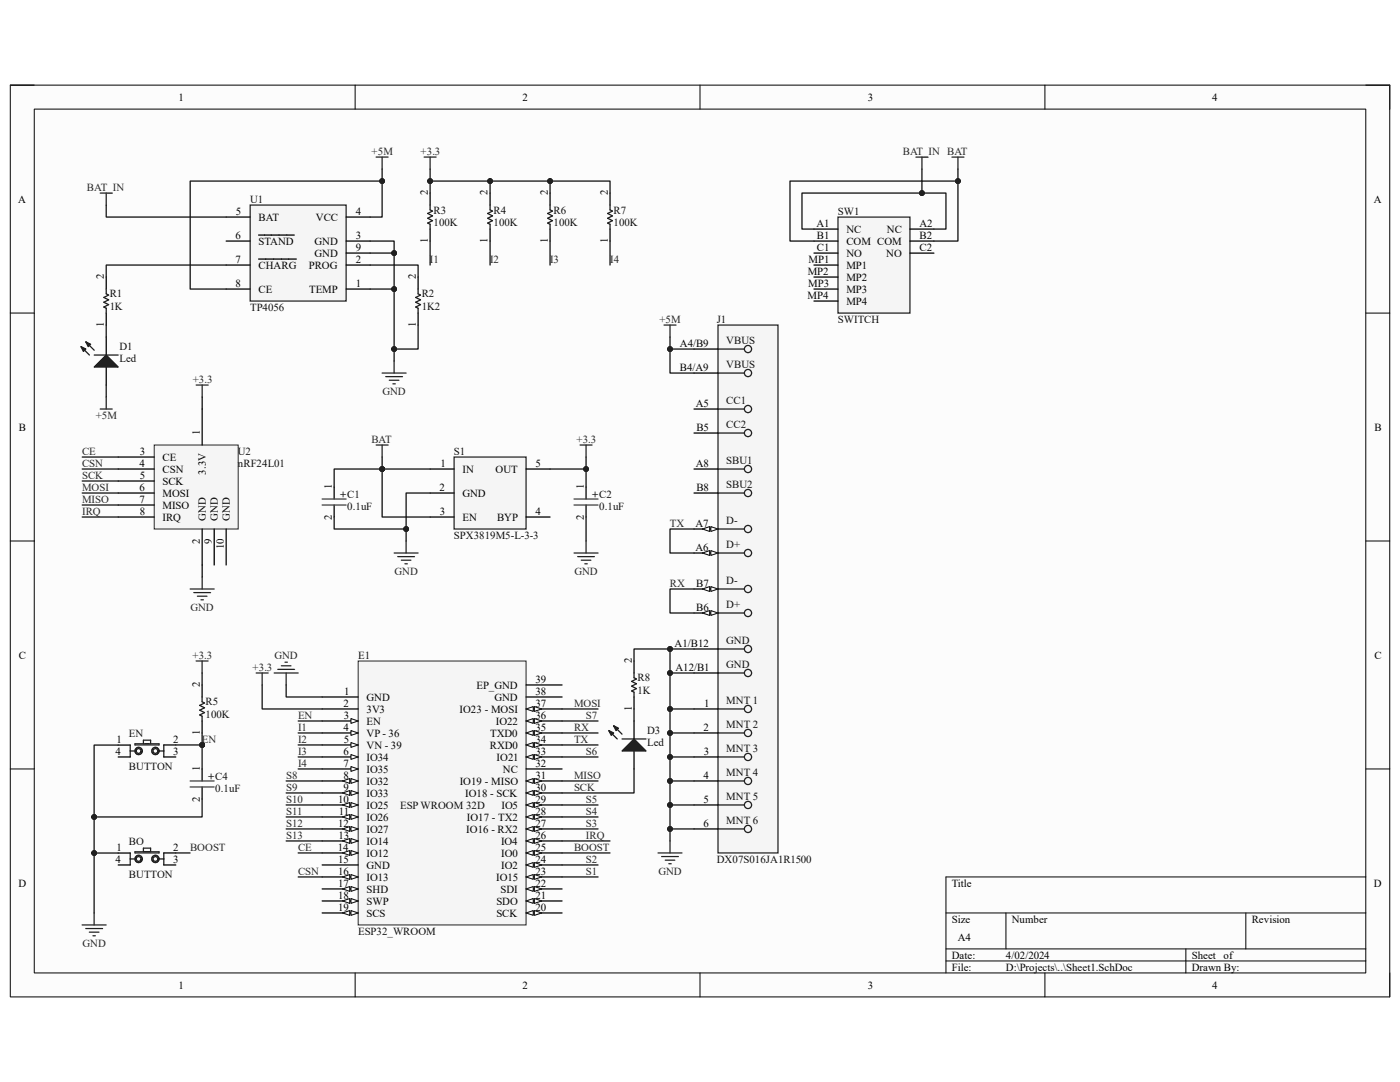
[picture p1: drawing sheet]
<svg xmlns="http://www.w3.org/2000/svg" width="279mm" height="216mm" viewBox="0 0 279 216" stroke-linecap="round" stroke-linejoin="round" font-family="sans-serif">
<path d="M2.1 17h275.3v181.9h-275.3z" fill-rule="evenodd" fill="#fcfcfc"/>
<path d="M2.1 17h275.3v181.9h-275.3z" fill="none" stroke="#000" stroke-width=".2"/>
<path d="M6.8 21.8h265.8v172.3h-265.8z" fill-rule="evenodd" fill="#fcfcfc"/>
<g fill="none" stroke="#000" stroke-width=".2">
<path d="M2 17h4.8M70.9 17v4.8M139.7 17v4.8M208.5 17v4.8M272.6 17h4.8v4.8M6.8 21.8h265.8v172.3h-265.8zM2 62.5h4.8M272.6 62.5h4.8M2 107.9h4.8M272.6 107.9h4.8M2 153.4h4.8M272.6 153.4h4.8"/>
<path d="M272.6 175h-83.8v19.1M70.9 194.1v4.8M139.7 194.1v4.8M188.8 182.2h83.8M188.8 189.3h83.8M188.8 191.7h83.8M200.8 182.2v7.1M208.5 194.1v4.8M236.7 189.3v4.8M248.6 182.2v7.1M277.4 194.1v4.8"/>
</g>
<path d="M71.5 131.9h33.5v52.7h-33.5z" fill-rule="evenodd" fill="#f5f5f5"/>
<path d="M71.5 131.9h33.5v52.7h-33.5z" fill="none" stroke="#262626" stroke-width=".2"/>
<path d="M64.3 139.1h7.2M64.3 141.5h7.2M64.3 143.9h7.2" fill="none" stroke="#000" stroke-width=".25"/>
<path d="M70 143.4l1.5 .5-1.5 .4z" fill="#fbfbfb"/>
<path d="M70 143.4l1.5 .5-1.5 .4z" fill="none" stroke="#000" stroke-width=".2"/>
<path d="M64.3 146.3h7.2" fill="none" stroke="#000" stroke-width=".25"/>
<path d="M70 145.8l1.5 .5-1.5 .4z" fill="#fbfbfb"/>
<path d="M70 145.8l1.5 .5-1.5 .4z" fill="none" stroke="#000" stroke-width=".2"/>
<path d="M64.3 148.6h7.2" fill="none" stroke="#000" stroke-width=".25"/>
<path d="M70 148.2l1.5 .4-1.5 .5z" fill="#fbfbfb"/>
<path d="M70 148.2l1.5 .4-1.5 .5z" fill="none" stroke="#000" stroke-width=".2"/>
<path d="M64.3 151h7.2" fill="none" stroke="#000" stroke-width=".25"/>
<path d="M70 150.6l1.5 .4-1.5 .5z" fill="#fbfbfb"/>
<path d="M70 150.6l1.5 .4-1.5 .5z" fill="none" stroke="#000" stroke-width=".2"/>
<path d="M64.3 153.4h7.2" fill="none" stroke="#000" stroke-width=".25"/>
<path d="M70 153l1.5 .4-1.5 .5z" fill="#fbfbfb"/>
<path d="M70 153l1.5 .4-1.5 .5z" fill="none" stroke="#000" stroke-width=".2"/>
<path d="M64.3 155.8h7.2" fill="none" stroke="#000" stroke-width=".25"/>
<path d="M70 155.4l1.5 .4-1.5 .5z" fill="#fbfbfb"/>
<path d="M70 155.4l1.5 .4-1.5 .5z" fill="none" stroke="#000" stroke-width=".2"/>
<path d="M68.4 155.8l1.4-.4v.9z" fill="#fbfbfb"/>
<path d="M68.4 155.8l1.4-.4v.9z" fill="none" stroke="#000" stroke-width=".2"/>
<path d="M64.3 158.2h7.2" fill="none" stroke="#000" stroke-width=".25"/>
<path d="M70 157.7l1.5 .5-1.5 .5z" fill="#fbfbfb"/>
<path d="M70 157.7l1.5 .5-1.5 .5z" fill="none" stroke="#000" stroke-width=".2"/>
<path d="M68.4 158.2l1.4-.5v1z" fill="#fbfbfb"/>
<path d="M68.4 158.2l1.4-.5v1z" fill="none" stroke="#000" stroke-width=".2"/>
<path d="M64.3 160.6h7.2" fill="none" stroke="#000" stroke-width=".25"/>
<path d="M70 160.1l1.5 .5-1.5 .5z" fill="#fbfbfb"/>
<path d="M70 160.1l1.5 .5-1.5 .5z" fill="none" stroke="#000" stroke-width=".2"/>
<path d="M68.4 160.6l1.4-.5v1z" fill="#fbfbfb"/>
<path d="M68.4 160.6l1.4-.5v1z" fill="none" stroke="#000" stroke-width=".2"/>
<path d="M64.3 163h7.2" fill="none" stroke="#000" stroke-width=".25"/>
<path d="M70 162.5l1.5 .5-1.5 .5z" fill="#fbfbfb"/>
<path d="M70 162.5l1.5 .5-1.5 .5z" fill="none" stroke="#000" stroke-width=".2"/>
<path d="M68.4 163l1.4-.5v1z" fill="#fbfbfb"/>
<path d="M68.4 163l1.4-.5v1z" fill="none" stroke="#000" stroke-width=".2"/>
<path d="M64.3 165.4h7.2" fill="none" stroke="#000" stroke-width=".25"/>
<path d="M70 164.9l1.5 .5-1.5 .5z" fill="#fbfbfb"/>
<path d="M70 164.9l1.5 .5-1.5 .5z" fill="none" stroke="#000" stroke-width=".2"/>
<path d="M68.4 165.4l1.4-.5v1z" fill="#fbfbfb"/>
<path d="M68.4 165.4l1.4-.5v1z" fill="none" stroke="#000" stroke-width=".2"/>
<path d="M64.3 167.8h7.2" fill="none" stroke="#000" stroke-width=".25"/>
<path d="M70 167.3l1.5 .5-1.5 .5z" fill="#fbfbfb"/>
<path d="M70 167.3l1.5 .5-1.5 .5z" fill="none" stroke="#000" stroke-width=".2"/>
<path d="M68.4 167.8l1.4-.5v1z" fill="#fbfbfb"/>
<path d="M68.4 167.8l1.4-.5v1z" fill="none" stroke="#000" stroke-width=".2"/>
<path d="M64.3 170.2h7.2" fill="none" stroke="#000" stroke-width=".25"/>
<path d="M70 169.7l1.5 .5-1.5 .5z" fill="#fbfbfb"/>
<path d="M70 169.7l1.5 .5-1.5 .5z" fill="none" stroke="#000" stroke-width=".2"/>
<path d="M68.4 170.2l1.4-.5v1z" fill="#fbfbfb"/>
<path d="M68.4 170.2l1.4-.5v1z" fill="none" stroke="#000" stroke-width=".2"/>
<path d="M64.3 172.6h7.2M64.3 175h7.2" fill="none" stroke="#000" stroke-width=".25"/>
<path d="M70 174.5l1.5 .5-1.5 .5z" fill="#fbfbfb"/>
<path d="M70 174.5l1.5 .5-1.5 .5z" fill="none" stroke="#000" stroke-width=".2"/>
<path d="M68.4 175l1.4-.5v1z" fill="#fbfbfb"/>
<path d="M68.4 175l1.4-.5v1z" fill="none" stroke="#000" stroke-width=".2"/>
<path d="M64.3 177.4h7.2" fill="none" stroke="#000" stroke-width=".25"/>
<path d="M70 176.9l1.5 .5-1.5 .5z" fill="#fbfbfb"/>
<path d="M70 176.9l1.5 .5-1.5 .5z" fill="none" stroke="#000" stroke-width=".2"/>
<path d="M68.4 177.4l1.4-.5v1z" fill="#fbfbfb"/>
<path d="M68.4 177.4l1.4-.5v1z" fill="none" stroke="#000" stroke-width=".2"/>
<path d="M64.3 179.8h7.2" fill="none" stroke="#000" stroke-width=".25"/>
<path d="M70 179.3l1.5 .5-1.5 .5z" fill="#fbfbfb"/>
<path d="M70 179.3l1.5 .5-1.5 .5z" fill="none" stroke="#000" stroke-width=".2"/>
<path d="M68.4 179.8l1.4-.5v1z" fill="#fbfbfb"/>
<path d="M68.4 179.8l1.4-.5v1z" fill="none" stroke="#000" stroke-width=".2"/>
<path d="M64.3 182.2h7.2" fill="none" stroke="#000" stroke-width=".25"/>
<path d="M70 181.7l1.5 .5-1.5 .4z" fill="#fbfbfb"/>
<path d="M70 181.7l1.5 .5-1.5 .4z" fill="none" stroke="#000" stroke-width=".2"/>
<path d="M68.4 182.2l1.4-.5v.9z" fill="#fbfbfb"/>
<path d="M68.4 182.2l1.4-.5v.9z" fill="none" stroke="#000" stroke-width=".2"/>
<path d="M105 182.2h7.2" fill="none" stroke="#000" stroke-width=".25"/>
<path d="M105 182.2l1.4-.5v.9z" fill="#fbfbfb"/>
<path d="M105 182.2l1.4-.5v.9z" fill="none" stroke="#000" stroke-width=".2"/>
<path d="M106.7 181.7l1.4 .5-1.4 .4z" fill="#fbfbfb"/>
<path d="M106.7 181.7l1.4 .5-1.4 .4z" fill="none" stroke="#000" stroke-width=".2"/>
<path d="M105 179.8h7.2" fill="none" stroke="#000" stroke-width=".25"/>
<path d="M105 179.8l1.4-.5v1z" fill="#fbfbfb"/>
<path d="M105 179.8l1.4-.5v1z" fill="none" stroke="#000" stroke-width=".2"/>
<path d="M106.7 179.3l1.4 .5-1.4 .5z" fill="#fbfbfb"/>
<path d="M106.7 179.3l1.4 .5-1.4 .5z" fill="none" stroke="#000" stroke-width=".2"/>
<path d="M105 177.4h7.2" fill="none" stroke="#000" stroke-width=".25"/>
<path d="M105 177.4l1.4-.5v1z" fill="#fbfbfb"/>
<path d="M105 177.4l1.4-.5v1z" fill="none" stroke="#000" stroke-width=".2"/>
<path d="M106.7 176.9l1.4 .5-1.4 .5z" fill="#fbfbfb"/>
<path d="M106.7 176.9l1.4 .5-1.4 .5z" fill="none" stroke="#000" stroke-width=".2"/>
<path d="M105 175h7.2" fill="none" stroke="#000" stroke-width=".25"/>
<path d="M105 175l1.4-.5v1z" fill="#fbfbfb"/>
<path d="M105 175l1.4-.5v1z" fill="none" stroke="#000" stroke-width=".2"/>
<path d="M106.7 174.5l1.4 .5-1.4 .5z" fill="#fbfbfb"/>
<path d="M106.7 174.5l1.4 .5-1.4 .5z" fill="none" stroke="#000" stroke-width=".2"/>
<path d="M105 172.6h7.2" fill="none" stroke="#000" stroke-width=".25"/>
<path d="M105 172.6l1.4-.5v1z" fill="#fbfbfb"/>
<path d="M105 172.6l1.4-.5v1z" fill="none" stroke="#000" stroke-width=".2"/>
<path d="M106.7 172.1l1.4 .5-1.4 .5z" fill="#fbfbfb"/>
<path d="M106.7 172.1l1.4 .5-1.4 .5z" fill="none" stroke="#000" stroke-width=".2"/>
<path d="M105 170.2h7.2" fill="none" stroke="#000" stroke-width=".25"/>
<path d="M105 170.2l1.4-.5v1z" fill="#fbfbfb"/>
<path d="M105 170.2l1.4-.5v1z" fill="none" stroke="#000" stroke-width=".2"/>
<path d="M106.7 169.7l1.4 .5-1.4 .5z" fill="#fbfbfb"/>
<path d="M106.7 169.7l1.4 .5-1.4 .5z" fill="none" stroke="#000" stroke-width=".2"/>
<path d="M105 167.8h7.2" fill="none" stroke="#000" stroke-width=".25"/>
<path d="M105 167.8l1.4-.5v1z" fill="#fbfbfb"/>
<path d="M105 167.8l1.4-.5v1z" fill="none" stroke="#000" stroke-width=".2"/>
<path d="M106.7 167.3l1.4 .5-1.4 .5z" fill="#fbfbfb"/>
<path d="M106.7 167.3l1.4 .5-1.4 .5z" fill="none" stroke="#000" stroke-width=".2"/>
<path d="M105 165.4h7.2" fill="none" stroke="#000" stroke-width=".25"/>
<path d="M105 165.4l1.4-.5v1z" fill="#fbfbfb"/>
<path d="M105 165.4l1.4-.5v1z" fill="none" stroke="#000" stroke-width=".2"/>
<path d="M106.7 164.9l1.4 .5-1.4 .5z" fill="#fbfbfb"/>
<path d="M106.7 164.9l1.4 .5-1.4 .5z" fill="none" stroke="#000" stroke-width=".2"/>
<path d="M105 163h7.2" fill="none" stroke="#000" stroke-width=".25"/>
<path d="M105 163l1.4-.5v1z" fill="#fbfbfb"/>
<path d="M105 163l1.4-.5v1z" fill="none" stroke="#000" stroke-width=".2"/>
<path d="M106.7 162.5l1.4 .5-1.4 .5z" fill="#fbfbfb"/>
<path d="M106.7 162.5l1.4 .5-1.4 .5z" fill="none" stroke="#000" stroke-width=".2"/>
<path d="M105 160.6h7.2" fill="none" stroke="#000" stroke-width=".25"/>
<path d="M105 160.6l1.4-.5v1z" fill="#fbfbfb"/>
<path d="M105 160.6l1.4-.5v1z" fill="none" stroke="#000" stroke-width=".2"/>
<path d="M106.7 160.1l1.4 .5-1.4 .5z" fill="#fbfbfb"/>
<path d="M106.7 160.1l1.4 .5-1.4 .5z" fill="none" stroke="#000" stroke-width=".2"/>
<path d="M105 158.2h7.2" fill="none" stroke="#000" stroke-width=".25"/>
<path d="M105 158.2l1.4-.5v1z" fill="#fbfbfb"/>
<path d="M105 158.2l1.4-.5v1z" fill="none" stroke="#000" stroke-width=".2"/>
<path d="M106.7 157.7l1.4 .5-1.4 .5z" fill="#fbfbfb"/>
<path d="M106.7 157.7l1.4 .5-1.4 .5z" fill="none" stroke="#000" stroke-width=".2"/>
<path d="M105 155.8h7.2" fill="none" stroke="#000" stroke-width=".25"/>
<path d="M105 155.8l1.4-.4v.9z" fill="#fbfbfb"/>
<path d="M105 155.8l1.4-.4v.9z" fill="none" stroke="#000" stroke-width=".2"/>
<path d="M106.7 155.4l1.4 .4-1.4 .5z" fill="#fbfbfb"/>
<path d="M106.7 155.4l1.4 .4-1.4 .5z" fill="none" stroke="#000" stroke-width=".2"/>
<path d="M105 153.4h7.2M105 151h7.2" fill="none" stroke="#000" stroke-width=".25"/>
<path d="M105 151l1.4-.4v.9z" fill="#fbfbfb"/>
<path d="M105 151l1.4-.4v.9z" fill="none" stroke="#000" stroke-width=".2"/>
<path d="M106.7 150.6l1.4 .4-1.4 .5z" fill="#fbfbfb"/>
<path d="M106.7 150.6l1.4 .4-1.4 .5z" fill="none" stroke="#000" stroke-width=".2"/>
<path d="M105 148.6h7.2" fill="none" stroke="#000" stroke-width=".25"/>
<path d="M105 148.6l1.4-.4v.9z" fill="#fbfbfb"/>
<path d="M105 148.6l1.4-.4v.9z" fill="none" stroke="#000" stroke-width=".2"/>
<path d="M106.7 148.2l1.4 .4-1.4 .5z" fill="#fbfbfb"/>
<path d="M106.7 148.2l1.4 .4-1.4 .5z" fill="none" stroke="#000" stroke-width=".2"/>
<path d="M105 146.3h7.2" fill="none" stroke="#000" stroke-width=".25"/>
<path d="M105 146.3l1.4-.5v.9z" fill="#fbfbfb"/>
<path d="M105 146.3l1.4-.5v.9z" fill="none" stroke="#000" stroke-width=".2"/>
<path d="M106.7 145.8l1.4 .5-1.4 .4z" fill="#fbfbfb"/>
<path d="M106.7 145.8l1.4 .5-1.4 .4z" fill="none" stroke="#000" stroke-width=".2"/>
<path d="M105 143.9h7.2" fill="none" stroke="#000" stroke-width=".25"/>
<path d="M105 143.9l1.4-.5v.9z" fill="#fbfbfb"/>
<path d="M105 143.9l1.4-.5v.9z" fill="none" stroke="#000" stroke-width=".2"/>
<path d="M106.7 143.4l1.4 .5-1.4 .4z" fill="#fbfbfb"/>
<path d="M106.7 143.4l1.4 .5-1.4 .4z" fill="none" stroke="#000" stroke-width=".2"/>
<path d="M105 141.5h7.2" fill="none" stroke="#000" stroke-width=".25"/>
<path d="M105 141.5l1.4-.5v.9z" fill="#fbfbfb"/>
<path d="M105 141.5l1.4-.5v.9z" fill="none" stroke="#000" stroke-width=".2"/>
<path d="M106.7 141l1.4 .5-1.4 .4z" fill="#fbfbfb"/>
<path d="M106.7 141l1.4 .5-1.4 .4z" fill="none" stroke="#000" stroke-width=".2"/>
<path d="M105 139.1h7.2M105 136.7h7.2" fill="none" stroke="#000" stroke-width=".25"/>
<path d="M51.1 134.3h2.4M52.3 134.3v2.4M54.7 134.3h4.8M55.4 133.6h3.4M56.1 132.9h2M56.9 132.1h.4M57.1 134.3v2.4M16.4 184.6h4.8M17.1 185.3h3.4M17.8 186h1.9M18.6 186.7h.4M18.8 182.2v2.4" fill="none" stroke="#262626" stroke-width=".25"/>
<circle cx="40.3" cy="148.7" r=".48" fill="#0e0e0e"/>
<circle cx="40.3" cy="148.7" r=".48" fill="none" stroke="#0e0e0e" stroke-width=".2"/>
<g fill="none" stroke="#262626" stroke-width=".25">
<path d="M39.1 131.9h2.4M40.3 131.9v2.4M26.9 148.4h4.8v.2h-4.8zM28.6 148.4v-.7h1.5v.7M26.9 170h4.8v.2h-4.8zM28.6 170v-.8h1.5v.8"/>
<circle cx="27.7" cy="149.8" r=".72"/>
<circle cx="31" cy="149.8" r=".72"/>
<circle cx="27.7" cy="171.4" r=".72"/>
<circle cx="31" cy="171.4" r=".72"/>
</g>
<path d="M40.3 136.7v2.4M23.6 148.7h2.4M23.6 151h2.4M32.7 148.6h2.4M32.7 151h2.4M40.3 143.9v2.4M40.3 153.4v2.4M40.3 157v2.4M23.6 170.2h2.4M23.6 172.6h2.4M32.7 170.2h2.4M32.7 172.6h2.4" fill="none" stroke="#000" stroke-width=".25"/>
<g fill="none" stroke="#1c1c1c" stroke-width=".25">
<path d="M40.3 139.1v.9l.5 .3-.9 .5 .9 .4-.9 .5 .9 .5-.9 .5 .4 .2v1M26 149.8h1.2M26 148.6v2.4M28.1 149.9a.48 .48 0 0 0-.6-.5 .48 .48 0 0 0-.2 .8 .48 .48 0 0 0 .8-.2M31.5 149.9a.48 .48 0 0 0-.6-.5 .48 .48 0 0 0-.2 .8 .48 .48 0 0 0 .8-.2M31.5 149.8h1.2M32.7 148.6v2.4M26 170.2v2.4M26 171.4h1.2M28.1 171.5a.48 .48 0 0 0-.6-.5 .48 .48 0 0 0-.2 .8 .48 .48 0 0 0 .8-.3M31.5 171.5a.48 .48 0 0 0-.6-.5 .48 .48 0 0 0-.2 .8 .48 .48 0 0 0 .8-.3M31.5 171.4h1.2"/>
<path d="M32.7 170.2v2.4"/>
</g>
<path d="M37.9 157h4.8M37.9 155.8h4.8" fill="none" stroke="#404040" stroke-width=".25"/>
<path d="M143.3 64.9h12v105.3h-12z" fill-rule="evenodd" fill="#f5f5f5"/>
<path d="M143.3 64.9h12v105.3h-12z" fill="none" stroke="#262626" stroke-width=".25"/>
<g fill="none" stroke="#1c1c1c" stroke-width=".25">
<path d="M143.3 69.6h5.3M143.3 74.4h5.3M143.3 81.6h5.3M143.3 93.6h5.3M143.3 86.4h5.3M143.3 98.4h5.3M143.3 110.3h5.3M143.3 105.6h5.3M143.3 117.5h5.3M143.3 129.5h5.3M143.3 134.3h5.3M143.3 122.3h5.3"/>
<path d="M143.3 141.5h5.3M143.3 146.3h5.3M143.3 151h5.3M143.3 155.8h5.3M143.3 160.6h5.3M143.3 165.4h5.3"/>
<circle cx="149.3" cy="69.6" r=".72"/>
<circle cx="149.3" cy="74.4" r=".72"/>
<circle cx="149.3" cy="86.4" r=".72"/>
<circle cx="149.3" cy="98.4" r=".72"/>
<circle cx="149.3" cy="81.6" r=".72"/>
<circle cx="149.3" cy="93.6" r=".72"/>
<circle cx="149.3" cy="105.6" r=".72"/>
<circle cx="149.3" cy="117.5" r=".72"/>
<circle cx="149.3" cy="110.3" r=".72"/>
<circle cx="149.3" cy="129.5" r=".72"/>
<circle cx="149.3" cy="134.3" r=".72"/>
<circle cx="149.3" cy="122.3" r=".72"/>
<circle cx="149.3" cy="155.8" r=".72"/>
<circle cx="149.3" cy="146.3" r=".72"/>
<circle cx="149.3" cy="151" r=".72"/>
<circle cx="149.3" cy="141.5" r=".72"/>
<circle cx="149.3" cy="160.6" r=".72"/>
<circle cx="149.3" cy="165.4" r=".72"/>
</g>
<path d="M138.5 69.6h4.8M138.5 81.6h4.8M138.5 110.3h4.8M138.5 129.5h4.8M138.5 141.5h4.8M138.5 146.3h4.8M138.5 151h4.8M138.5 155.8h4.8M138.5 160.6h4.8M138.5 165.4h4.8" fill="none" stroke="#000" stroke-width=".25"/>
<path d="M141.9 109.9l1.4 .4-1.4 .5z" fill="#fbfbfb"/>
<path d="M141.9 109.9l1.4 .4-1.4 .5z" fill="none" stroke="#000" stroke-width=".2"/>
<path d="M140.2 110.3l1.4-.4v.9z" fill="#fbfbfb"/>
<path d="M140.2 110.3l1.4-.4v.9z" fill="none" stroke="#000" stroke-width=".2"/>
<path d="M138.5 105.6h4.8" fill="none" stroke="#000" stroke-width=".25"/>
<path d="M141.9 105.1l1.4 .5-1.4 .4z" fill="#fbfbfb"/>
<path d="M141.9 105.1l1.4 .5-1.4 .4z" fill="none" stroke="#000" stroke-width=".2"/>
<path d="M140.2 105.6l1.4-.5v.9z" fill="#fbfbfb"/>
<path d="M140.2 105.6l1.4-.5v.9z" fill="none" stroke="#000" stroke-width=".2"/>
<path d="M138.5 74.4h4.8M138.5 93.6h4.8M138.5 86.4h4.8M138.5 134.3h4.8M138.5 122.3h4.8" fill="none" stroke="#000" stroke-width=".25"/>
<path d="M141.9 121.8l1.4 .5-1.4 .5z" fill="#fbfbfb"/>
<path d="M141.9 121.8l1.4 .5-1.4 .5z" fill="none" stroke="#000" stroke-width=".2"/>
<path d="M140.2 122.3l1.4-.5v1z" fill="#fbfbfb"/>
<path d="M140.2 122.3l1.4-.5v1z" fill="none" stroke="#000" stroke-width=".2"/>
<path d="M138.5 117.5h4.8" fill="none" stroke="#000" stroke-width=".25"/>
<path d="M141.9 117.1l1.4 .4-1.4 .5z" fill="#fbfbfb"/>
<path d="M141.9 117.1l1.4 .4-1.4 .5z" fill="none" stroke="#000" stroke-width=".2"/>
<path d="M140.2 117.5l1.4-.4v.9z" fill="#fbfbfb"/>
<path d="M140.2 117.5l1.4-.4v.9z" fill="none" stroke="#000" stroke-width=".2"/>
<path d="M138.5 98.4h4.8" fill="none" stroke="#000" stroke-width=".25"/>
<g fill="none" stroke="#262626" stroke-width=".25">
<path d="M39.2 76.8h2.3M40.3 76.8v2.4M132.5 64.9h2.4M133.7 64.9v2.4M38 117.5h4.7M38.7 118.2h3.3M39.4 119h1.9M40.1 119.7h.5M40.3 115.1v2.4M131.3 170.2h4.8M132 170.9h3.4M132.8 171.6h1.9"/>
<path d="M133.5 172.3h.5M133.7 167.8v2.4"/>
</g>
<path d="M30.8 88.8h16.7v16.8h-16.7z" fill-rule="evenodd" fill="#f5f5f5"/>
<path d="M30.8 88.8h16.7v16.8h-16.7z" fill="none" stroke="#262626" stroke-width=".2"/>
<path d="M23.6 91.2h7.2M23.6 93.6h7.2M23.6 96h7.2M23.6 98.4h7.2M40.3 81.6v7.2M117 97.2v2.4M23.6 100.8h7.2M23.6 103.2h7.2M40.3 105.6v7.1M42.7 105.6v7.1M45.1 105.6v7.1M117 100.8v2.4" fill="none" stroke="#000" stroke-width=".25"/>
<path d="M114.6 99.6h4.8M114.6 100.8h4.8" fill="none" stroke="#404040" stroke-width=".25"/>
<path d="M115.8 88.8h2.4M117 88.8v2.4" fill="none" stroke="#262626" stroke-width=".25"/>
<path d="M90.6 91.2h14.4v14.4h-14.4z" fill-rule="evenodd" fill="#f5f5f5"/>
<g fill="none" stroke="#262626" stroke-width=".25">
<path d="M75.1 88.8h2.4M76.3 88.8v2.4M90.6 91.2h14.4v14.4h-14.4zM78.7 110.3h4.7M79.4 111.1h3.3M80.1 111.8h1.9M80.8 112.5h.5M81 107.9v2.4M114.6 110.3h4.8M115.3 111.1h3.3M116 111.8h1.9M116.7 112.5h.5"/>
<path d="M117 107.9v2.4"/>
</g>
<path d="M66.7 97.2v2.4M85.8 98.4h4.8M85.8 93.6h4.8M105 93.6h4.8M66.7 100.8v2.4M85.8 103.2h4.8M105 103.2h4.8" fill="none" stroke="#000" stroke-width=".25"/>
<path d="M64.3 99.6h4.8M64.3 100.8h4.8" fill="none" stroke="#404040" stroke-width=".25"/>
<path d="M49.9 40.9h19.2v19.2h-19.2z" fill-rule="evenodd" fill="#f5f5f5"/>
<path d="M75.1 31.3h2.4M76.3 31.3v2.4M49.9 40.9h19.2v19.2h-19.2zM76.3 74.4h4.7M77 75.2h3.3M77.7 75.9h1.9M78.4 76.6h.5M78.7 72v2.4" fill="none" stroke="#262626" stroke-width=".25"/>
<g fill="none" stroke="#000" stroke-width=".25">
<path d="M21.2 55.3v2.4M45.1 57.7h4.8M45.1 52.9h4.8M45.1 43.3h4.8M45.1 48.1h4.8M51.6 51.7h7.5M51.6 46.9h7.1M69.1 57.7h4.8M69.1 52.9h4.8M69.1 43.3h4.8M69.1 48.1h4.8M69.1 50.5h4.8"/>
<path d="M83.4 55.3v2.4M21.2 62.5v2.4M21.2 67.3v3.5M21.2 73.2v3.6M83.4 62.5v2.4"/>
</g>
<path d="M21.2 57.7v.9l.5 .3-1 .5 1 .4-1 .5 1 .5-1 .5 .5 .2v1M83.4 57.7v.9l.5 .3-.9 .5 .9 .4-.9 .5 .9 .5-.9 .5 .4 .2v1" fill="none" stroke="#1c1c1c" stroke-width=".25"/>
<path d="M18.8 73.2l2.4-2.4 2.4 2.4z" fill="#1c1c1c"/>
<path d="M16.2 69.2l1.6 1.6M17.1 68.2l1.7 1.7M18.8 73.2l2.4-2.4 2.4 2.4z" fill="none" stroke="#1c1c1c" stroke-width=".25"/>
<path d="M17.1 68.2l1 .5-.5 .5z" fill="#1c1c1c"/>
<path d="M17.1 68.2l1 .5-.5 .5z" fill="none" stroke="#1c1c1c" stroke-width=".25"/>
<path d="M16.2 69.2l.9 .4-.5 .5z" fill="#1c1c1c"/>
<path d="M16.2 69.2l.9 .4-.5 .5zM18.8 70.8h4.8" fill="none" stroke="#1c1c1c" stroke-width=".25"/>
<path d="M21.2 79.2v2.4M20 81.6h2.4" fill="none" stroke="#262626" stroke-width=".25"/>
<path d="M167.2 43.3h14.4v19.2h-14.4z" fill-rule="evenodd" fill="#f5f5f5"/>
<path d="M182.8 31.3h2.4M184 31.3v2.4M190 31.3h2.4M191.2 31.3v2.4M167.2 43.3h14.4v19.2h-14.4z" fill="none" stroke="#262626" stroke-width=".25"/>
<g fill="none" stroke="#000" stroke-width=".25">
<path d="M162.4 45.7h4.8M162.4 48.1h4.8M162.4 50.5h4.8M162.4 52.9h4.8M162.4 55.3h4.8M162.4 57.7h4.8M181.6 45.7h4.8M181.6 48.1h4.8M181.6 50.5h4.8M162.4 60.1h4.8M126.5 131.9v2.4M126.5 139.1v2.4"/>
<path d="M126.5 143.9v3.6M126.5 149.8v3.6"/>
</g>
<path d="M126.5 134.3v.9l.5 .3-.9 .5 .9 .4-.9 .5 .9 .5-.9 .5 .4 .2v1" fill="none" stroke="#1c1c1c" stroke-width=".25"/>
<path d="M126.5 147.5l2.4 2.3h-4.8z" fill="#1c1c1c"/>
<path d="M121.5 145.8l1.7 1.7M122.5 144.8l1.6 1.7M126.5 147.5l2.4 2.3h-4.8z" fill="none" stroke="#1c1c1c" stroke-width=".25"/>
<path d="M122.5 144.8l.9 .5-.5 .5z" fill="#1c1c1c"/>
<path d="M122.5 144.8l.9 .5-.5 .5z" fill="none" stroke="#1c1c1c" stroke-width=".25"/>
<path d="M121.5 145.8l1 .5-.5 .4z" fill="#1c1c1c"/>
<path d="M85.8 40.9v1l.5 .2-.9 .5 .9 .5-.9 .5 .9 .4-.9 .5 .4 .2v1M97.8 40.9v1l.5 .2-1 .5 1 .5-1 .5 1 .4-1 .5 .5 .3v.9M109.8 40.9v1l.5 .2-1 .5 1 .5-1 .5 1 .4-1 .5 .5 .3v.9M121.7 40.9v1l.5 .2-.9 .5 .9 .5-.9 .5 .9 .4-.9 .5 .4 .3v.9M121.5 145.8l1 .5-.5 .4zM124.1 147.5h4.8" fill="none" stroke="#1c1c1c" stroke-width=".25"/>
<path d="M85.8 38.5v2.4M97.8 38.5v2.4M109.8 38.5v2.4M121.7 38.5v2.4M85.8 45.7v2.4M97.8 45.7v2.4M109.8 45.7v2.4M121.7 45.7v2.4" fill="none" stroke="#000" stroke-width=".25"/>
<path d="M20 38.5h2.4M21.2 38.5v2.4M84.6 31.3h2.4M85.8 31.3v2.4" fill="none" stroke="#262626" stroke-width=".25"/>
<path d="M40.3 134.3v2.4M52.3 136.7v4.8h12M57.1 136.7v2.4h7.2M35.1 148.6h5.2M59.5 143.9h4.8M112.2 141.5h7.2M112.2 146.3h7.2M112.2 148.6h7.2M112.2 155.8h7.2M59.5 170.2h4.8M59.5 175h4.8M112.2 170.2h9.5" fill="none" stroke="#0e0e0e" stroke-width=".25"/>
<circle cx="40.3" cy="148.7" r=".48" fill="#0e0e0e"/>
<circle cx="40.3" cy="148.7" r=".48" fill="none" stroke="#0e0e0e" stroke-width=".2"/>
<path d="M40.3 146.3v7.1" fill="none" stroke="#0e0e0e" stroke-width=".25"/>
<circle cx="40.3" cy="148.7" r=".48" fill="#0e0e0e"/>
<circle cx="40.3" cy="148.7" r=".48" fill="none" stroke="#0e0e0e" stroke-width=".2"/>
<path d="M18.8 170.2v12" fill="none" stroke="#0e0e0e" stroke-width=".25"/>
<circle cx="18.8" cy="170.2" r=".48" fill="#0e0e0e"/>
<circle cx="18.8" cy="170.2" r=".48" fill="none" stroke="#0e0e0e" stroke-width=".2"/>
<path d="M23.6 148.7h-4.8v21.5h4.8" fill="none" stroke="#0e0e0e" stroke-width=".25"/>
<circle cx="18.8" cy="163" r=".48" fill="#0e0e0e"/>
<circle cx="18.8" cy="163" r=".48" fill="none" stroke="#0e0e0e" stroke-width=".2"/>
<circle cx="18.8" cy="170.2" r=".48" fill="#0e0e0e"/>
<circle cx="18.8" cy="170.2" r=".48" fill="none" stroke="#0e0e0e" stroke-width=".2"/>
<path d="M21.2 40.9v2.4h23.9M40.3 159.4v3.6h-21.5M35.1 170.2h2.8" fill="none" stroke="#0e0e0e" stroke-width=".25"/>
<circle cx="18.8" cy="163" r=".48" fill="#0e0e0e"/>
<circle cx="18.8" cy="163" r=".48" fill="none" stroke="#0e0e0e" stroke-width=".2"/>
<path d="M133.7 67.3v7.1h4.8M138.5 117.5h-4.8v4.8h4.8M138.5 105.6h-4.8v4.7h4.8M112.2 167.8h9.5" fill="none" stroke="#0e0e0e" stroke-width=".25"/>
<circle cx="133.7" cy="69.7" r=".48" fill="#0e0e0e"/>
<circle cx="133.7" cy="69.7" r=".48" fill="none" stroke="#0e0e0e" stroke-width=".2"/>
<path d="M133.7 69.6h4.8" fill="none" stroke="#0e0e0e" stroke-width=".25"/>
<circle cx="133.7" cy="69.7" r=".48" fill="#0e0e0e"/>
<circle cx="133.7" cy="69.7" r=".48" fill="none" stroke="#0e0e0e" stroke-width=".2"/>
<path d="M138.5 141.5h-4.8v26.3" fill="none" stroke="#0e0e0e" stroke-width=".25"/>
<circle cx="133.7" cy="165.4" r=".48" fill="#0e0e0e"/>
<circle cx="133.7" cy="165.4" r=".48" fill="none" stroke="#0e0e0e" stroke-width=".2"/>
<circle cx="133.7" cy="160.6" r=".48" fill="#0e0e0e"/>
<circle cx="133.7" cy="160.6" r=".48" fill="none" stroke="#0e0e0e" stroke-width=".2"/>
<circle cx="133.7" cy="155.8" r=".48" fill="#0e0e0e"/>
<circle cx="133.7" cy="155.8" r=".48" fill="none" stroke="#0e0e0e" stroke-width=".2"/>
<circle cx="133.7" cy="151" r=".48" fill="#0e0e0e"/>
<circle cx="133.7" cy="151" r=".48" fill="none" stroke="#0e0e0e" stroke-width=".2"/>
<circle cx="133.7" cy="146.3" r=".48" fill="#0e0e0e"/>
<circle cx="133.7" cy="146.3" r=".48" fill="none" stroke="#0e0e0e" stroke-width=".2"/>
<circle cx="133.7" cy="141.5" r=".48" fill="#0e0e0e"/>
<circle cx="133.7" cy="141.5" r=".48" fill="none" stroke="#0e0e0e" stroke-width=".2"/>
<path d="M133.7 146.3h4.8" fill="none" stroke="#0e0e0e" stroke-width=".25"/>
<circle cx="133.7" cy="146.3" r=".48" fill="#0e0e0e"/>
<circle cx="133.7" cy="146.3" r=".48" fill="none" stroke="#0e0e0e" stroke-width=".2"/>
<path d="M133.7 151h4.8" fill="none" stroke="#0e0e0e" stroke-width=".25"/>
<circle cx="133.7" cy="151" r=".48" fill="#0e0e0e"/>
<circle cx="133.7" cy="151" r=".48" fill="none" stroke="#0e0e0e" stroke-width=".2"/>
<path d="M133.7 155.8h4.8" fill="none" stroke="#0e0e0e" stroke-width=".25"/>
<circle cx="133.7" cy="155.8" r=".48" fill="#0e0e0e"/>
<circle cx="133.7" cy="155.8" r=".48" fill="none" stroke="#0e0e0e" stroke-width=".2"/>
<path d="M133.7 160.6h4.8" fill="none" stroke="#0e0e0e" stroke-width=".25"/>
<circle cx="133.7" cy="160.6" r=".48" fill="#0e0e0e"/>
<circle cx="133.7" cy="160.6" r=".48" fill="none" stroke="#0e0e0e" stroke-width=".2"/>
<path d="M133.7 165.4h4.8" fill="none" stroke="#0e0e0e" stroke-width=".25"/>
<circle cx="133.7" cy="165.4" r=".48" fill="#0e0e0e"/>
<circle cx="133.7" cy="165.4" r=".48" fill="none" stroke="#0e0e0e" stroke-width=".2"/>
<path d="M138.5 134.3h-4.8v7.2" fill="none" stroke="#0e0e0e" stroke-width=".25"/>
<circle cx="133.7" cy="134.3" r=".48" fill="#0e0e0e"/>
<circle cx="133.7" cy="134.3" r=".48" fill="none" stroke="#0e0e0e" stroke-width=".2"/>
<circle cx="133.7" cy="141.5" r=".48" fill="#0e0e0e"/>
<circle cx="133.7" cy="141.5" r=".48" fill="none" stroke="#0e0e0e" stroke-width=".2"/>
<path d="M138.5 129.5h-4.8v4.8" fill="none" stroke="#0e0e0e" stroke-width=".25"/>
<circle cx="133.7" cy="129.5" r=".48" fill="#0e0e0e"/>
<circle cx="133.7" cy="129.5" r=".48" fill="none" stroke="#0e0e0e" stroke-width=".2"/>
<circle cx="133.7" cy="134.3" r=".48" fill="#0e0e0e"/>
<circle cx="133.7" cy="134.3" r=".48" fill="none" stroke="#0e0e0e" stroke-width=".2"/>
<path d="M40.3 79.2v2.4M16.4 91.2h7.2M16.4 93.6h7.2M16.4 96h7.2M16.4 98.4h7.2M16.4 100.8h7.2M16.4 103.2h7.2M40.3 112.7v2.4M66.7 103.2v2.4h14.3M117 103.2v4.7" fill="none" stroke="#0e0e0e" stroke-width=".25"/>
<circle cx="81" cy="105.6" r=".48" fill="#0e0e0e"/>
<circle cx="81" cy="105.6" r=".48" fill="none" stroke="#0e0e0e" stroke-width=".2"/>
<path d="M76.3 93.6h9.5" fill="none" stroke="#0e0e0e" stroke-width=".25"/>
<circle cx="76.3" cy="93.6" r=".48" fill="#0e0e0e"/>
<circle cx="76.3" cy="93.6" r=".48" fill="none" stroke="#0e0e0e" stroke-width=".2"/>
<path d="M109.8 93.6h7.2" fill="none" stroke="#0e0e0e" stroke-width=".25"/>
<circle cx="117" cy="93.6" r=".48" fill="#0e0e0e"/>
<circle cx="117" cy="93.6" r=".48" fill="none" stroke="#0e0e0e" stroke-width=".2"/>
<path d="M117 91.2v6" fill="none" stroke="#0e0e0e" stroke-width=".25"/>
<circle cx="117" cy="93.6" r=".48" fill="#0e0e0e"/>
<circle cx="117" cy="93.6" r=".48" fill="none" stroke="#0e0e0e" stroke-width=".2"/>
<path d="M76.3 93.6h-9.6v3.6" fill="none" stroke="#0e0e0e" stroke-width=".25"/>
<circle cx="76.3" cy="93.6" r=".48" fill="#0e0e0e"/>
<circle cx="76.3" cy="93.6" r=".48" fill="none" stroke="#0e0e0e" stroke-width=".2"/>
<path d="M76.3 91.2v12h9.5" fill="none" stroke="#0e0e0e" stroke-width=".25"/>
<circle cx="76.3" cy="93.6" r=".48" fill="#0e0e0e"/>
<circle cx="76.3" cy="93.6" r=".48" fill="none" stroke="#0e0e0e" stroke-width=".2"/>
<path d="M85.8 98.4h-4.8v9.5" fill="none" stroke="#0e0e0e" stroke-width=".25"/>
<circle cx="81" cy="105.6" r=".48" fill="#0e0e0e"/>
<circle cx="81" cy="105.6" r=".48" fill="none" stroke="#0e0e0e" stroke-width=".2"/>
<path d="M73.9 50.5h4.8" fill="none" stroke="#0e0e0e" stroke-width=".25"/>
<circle cx="78.7" cy="50.5" r=".48" fill="#0e0e0e"/>
<circle cx="78.7" cy="50.5" r=".48" fill="none" stroke="#0e0e0e" stroke-width=".2"/>
<path d="M73.9 52.9h9.5v2.4M83.4 64.9v4.7h-4.7" fill="none" stroke="#0e0e0e" stroke-width=".25"/>
<circle cx="78.7" cy="69.6" r=".48" fill="#0e0e0e"/>
<circle cx="78.7" cy="69.6" r=".48" fill="none" stroke="#0e0e0e" stroke-width=".2"/>
<path d="M45.1 52.9h-23.9v2.4M73.9 48.1h4.8v23.9M21.2 64.9v2.4M21.2 76.8v2.4" fill="none" stroke="#0e0e0e" stroke-width=".25"/>
<circle cx="78.7" cy="69.6" r=".48" fill="#0e0e0e"/>
<circle cx="78.7" cy="69.6" r=".48" fill="none" stroke="#0e0e0e" stroke-width=".2"/>
<circle cx="78.7" cy="57.7" r=".48" fill="#0e0e0e"/>
<circle cx="78.7" cy="57.7" r=".48" fill="none" stroke="#0e0e0e" stroke-width=".2"/>
<circle cx="78.7" cy="50.5" r=".48" fill="#0e0e0e"/>
<circle cx="78.7" cy="50.5" r=".48" fill="none" stroke="#0e0e0e" stroke-width=".2"/>
<path d="M73.9 57.7h4.8" fill="none" stroke="#0e0e0e" stroke-width=".25"/>
<circle cx="78.7" cy="57.7" r=".48" fill="#0e0e0e"/>
<circle cx="78.7" cy="57.7" r=".48" fill="none" stroke="#0e0e0e" stroke-width=".2"/>
<path d="M76.3 36.1h-38.3v21.6h7.1" fill="none" stroke="#0e0e0e" stroke-width=".25"/>
<circle cx="76.3" cy="36.1" r=".48" fill="#0e0e0e"/>
<circle cx="76.3" cy="36.1" r=".48" fill="none" stroke="#0e0e0e" stroke-width=".2"/>
<path d="M76.3 33.7v9.6h-2.4" fill="none" stroke="#0e0e0e" stroke-width=".25"/>
<circle cx="76.3" cy="36.1" r=".48" fill="#0e0e0e"/>
<circle cx="76.3" cy="36.1" r=".48" fill="none" stroke="#0e0e0e" stroke-width=".2"/>
<path d="M162.4 48.1h-4.7v-12h33.5v12h-4.8" fill="none" stroke="#0e0e0e" stroke-width=".25"/>
<circle cx="191.2" cy="36.1" r=".48" fill="#0e0e0e"/>
<circle cx="191.2" cy="36.1" r=".48" fill="none" stroke="#0e0e0e" stroke-width=".2"/>
<path d="M191.2 33.7v2.4" fill="none" stroke="#0e0e0e" stroke-width=".25"/>
<circle cx="191.2" cy="36.1" r=".48" fill="#0e0e0e"/>
<circle cx="191.2" cy="36.1" r=".48" fill="none" stroke="#0e0e0e" stroke-width=".2"/>
<path d="M184 33.7v4.8" fill="none" stroke="#0e0e0e" stroke-width=".25"/>
<circle cx="184" cy="38.5" r=".48" fill="#0e0e0e"/>
<circle cx="184" cy="38.5" r=".48" fill="none" stroke="#0e0e0e" stroke-width=".2"/>
<g fill="none" stroke="#0e0e0e" stroke-width=".25">
<path d="M133.7 129.5h-7.2v2.4M57.1 155.8h7.2M57.1 158.2h7.2M112.2 151h7.2M112.2 143.9h7.2M126.5 153.4v4.8h-14.3M126.5 141.5v2.4M57.1 165.4h7.2M57.1 163h7.2M57.1 160.6h7.2M57.1 167.8h7.2M112.2 172.6h7.2"/>
<path d="M112.2 175h7.2M112.2 165.4h7.2M112.2 163h7.2M112.2 160.6h7.2"/>
</g>
<circle cx="133.7" cy="129.5" r=".48" fill="#0e0e0e"/>
<circle cx="133.7" cy="129.5" r=".48" fill="none" stroke="#0e0e0e" stroke-width=".2"/>
<path d="M85.8 33.7v4.8M59.5 146.3h4.8M59.5 148.6h4.8M59.5 151h4.8M59.5 153.4h4.8" fill="none" stroke="#0e0e0e" stroke-width=".25"/>
<circle cx="85.8" cy="36.1" r=".48" fill="#0e0e0e"/>
<circle cx="85.8" cy="36.1" r=".48" fill="none" stroke="#0e0e0e" stroke-width=".2"/>
<path d="M85.8 36.1h35.9v2.4" fill="none" stroke="#0e0e0e" stroke-width=".25"/>
<circle cx="85.8" cy="36.1" r=".48" fill="#0e0e0e"/>
<circle cx="85.8" cy="36.1" r=".48" fill="none" stroke="#0e0e0e" stroke-width=".2"/>
<circle cx="97.8" cy="36.1" r=".48" fill="#0e0e0e"/>
<circle cx="97.8" cy="36.1" r=".48" fill="none" stroke="#0e0e0e" stroke-width=".2"/>
<circle cx="109.8" cy="36.1" r=".48" fill="#0e0e0e"/>
<circle cx="109.8" cy="36.1" r=".48" fill="none" stroke="#0e0e0e" stroke-width=".2"/>
<path d="M109.8 36.1v2.4" fill="none" stroke="#0e0e0e" stroke-width=".25"/>
<circle cx="109.8" cy="36.1" r=".48" fill="#0e0e0e"/>
<circle cx="109.8" cy="36.1" r=".48" fill="none" stroke="#0e0e0e" stroke-width=".2"/>
<path d="M97.8 36.1v2.4" fill="none" stroke="#0e0e0e" stroke-width=".25"/>
<circle cx="97.8" cy="36.1" r=".48" fill="#0e0e0e"/>
<circle cx="97.8" cy="36.1" r=".48" fill="none" stroke="#0e0e0e" stroke-width=".2"/>
<path d="M85.8 48.1v4.8M97.8 48.1v4.8M109.8 48.1v4.8M121.7 48.1v4.8M162.4 45.7h-2.3v-7.2h28.7v7.2h-2.4" fill="none" stroke="#0e0e0e" stroke-width=".25"/>
<circle cx="184" cy="38.5" r=".48" fill="#0e0e0e"/>
<circle cx="184" cy="38.5" r=".48" fill="none" stroke="#0e0e0e" stroke-width=".2"/>
<g font-size="2.2">
<text x="35.6" y="20.1">1</text>
<text x="104.3" y="20.1">2</text>
<text x="173.2" y="20.1">3</text>
<text x="241.9" y="20.1">4</text>
<text x="3.6" y="40.5">A</text>
<text x="85.4" y="39" transform="rotate(-90 85.4 39)">2</text>
<text x="97.3" y="39" transform="rotate(-90 97.3 39)">2</text>
<text x="109.3" y="39" transform="rotate(-90 109.3 39)">2</text>
<text x="121.3" y="39" transform="rotate(-90 121.3 39)">2</text>
<text x="274.2" y="40.5">A</text>
<text x="47" y="47.6">6</text>
<text x="47.1" y="42.8">5</text>
<text x="51.6" y="44.1">BAT</text>
<text x="63" y="44.1">VCC</text>
<text x="71" y="42.8">4</text>
<text x="71" y="47.6">3</text>
<text x="162.9" y="45.3">A1</text>
<text x="163" y="47.6">B1</text>
<text x="168.9" y="46.4">NC</text>
<text x="177" y="46.4">NC</text>
<text x="183.5" y="45.3">A2</text>
<text x="183.5" y="47.6">B2</text>
<text x="47" y="52.4">7</text>
<text x="51.6" y="53.6">CHARG</text>
<text x="51.6" y="48.9">STAND</text>
<text x="61.6" y="53.6">PROG</text>
<text x="62.8" y="48.9">GND</text>
<text x="62.8" y="51.2">GND</text>
<text x="71" y="52.4">2</text>
<text x="71" y="50">9</text>
<text x="85.4" y="48.4" transform="rotate(-90 85.4 48.4)">1</text>
<text x="97.3" y="48.4" transform="rotate(-90 97.3 48.4)">1</text>
<text x="109.3" y="48.4" transform="rotate(-90 109.3 48.4)">1</text>
<text x="121.3" y="48.4" transform="rotate(-90 121.3 48.4)">1</text>
<text x="161.4" y="52.4">MP1</text>
<text x="163" y="50">C1</text>
<text x="168.9" y="48.9">COM COM</text>
<text x="168.9" y="51.2">NO</text>
<text x="168.9" y="53.6">MP1</text>
<text x="176.9" y="51.2">NO</text>
<text x="183.5" y="50">C2</text>
<text x="20.7" y="55.8" transform="rotate(-90 20.7 55.8)">2</text>
<text x="47" y="57.2">8</text>
<text x="51.6" y="58.4">CE</text>
<text x="61.7" y="58.4">TEMP</text>
<text x="71" y="57.2">1</text>
<text x="83" y="55.8" transform="rotate(-90 83 55.8)">2</text>
<text x="161.2" y="59.6">MP4</text>
<text x="161.2" y="54.8">MP2</text>
<text x="161.3" y="57.2">MP3</text>
<text x="168.9" y="56">MP2</text>
<text x="168.9" y="58.4">MP3</text>
<text x="20.7" y="65.2" transform="rotate(-90 20.7 65.2)">1</text>
<text x="83" y="65.2" transform="rotate(-90 83 65.2)">1</text>
<text x="168.9" y="60.8">MP4</text>
<text x="135.7" y="69.2">A4/B9</text>
<text x="135.7" y="74">B4/A9</text>
<text x="138.9" y="81.2">A5</text>
<text x="3.8" y="85.9">B</text>
<text x="39.9" y="86.9" transform="rotate(-90 39.9 86.9)">1</text>
<text x="139" y="85.9">B5</text>
<text x="274.3" y="85.9">B</text>
<text x="27.9" y="93.1">4</text>
<text x="27.9" y="95.5">5</text>
<text x="27.9" y="90.7">3</text>
<text x="32.4" y="91.9">CE</text>
<text x="32.4" y="94.3">CSN</text>
<text x="41.1" y="94.7" transform="rotate(-90 41.1 94.7)">3.3V</text>
<text x="87.9" y="93.1">1</text>
<text x="92.3" y="94.3">IN</text>
<text x="98.9" y="94.3">OUT</text>
<text x="106.9" y="93.1">5</text>
<text x="138.9" y="93.1">A8</text>
<text x="27.9" y="97.9">6</text>
<text x="27.9" y="100.3">7</text>
<text x="32.4" y="96.7">SCK</text>
<text x="32.4" y="99.1">MOSI</text>
<text x="32.4" y="101.5">MISO</text>
<text x="66.2" y="97.7" transform="rotate(-90 66.2 97.7)">1</text>
<text x="87.7" y="97.9">2</text>
<text x="92.3" y="99.1">GND</text>
<text x="116.5" y="97.7" transform="rotate(-90 116.5 97.7)">1</text>
<text x="139" y="97.9">B8</text>
<text x="27.9" y="102.7">8</text>
<text x="32.4" y="103.9">IRQ</text>
<text x="41.1" y="103.9" transform="rotate(-90 41.1 103.9)">GND</text>
<text x="43.5" y="103.9" transform="rotate(-90 43.5 103.9)">GND</text>
<text x="45.8" y="103.9" transform="rotate(-90 45.8 103.9)">GND</text>
<text x="66.2" y="103.7" transform="rotate(-90 66.2 103.7)">2</text>
<text x="87.8" y="102.7">3</text>
<text x="92.3" y="103.9">EN</text>
<text x="99.2" y="103.9">BYP</text>
<text x="106.9" y="102.7">4</text>
<text x="116.5" y="103.7" transform="rotate(-90 116.5 103.7)">2</text>
<text x="138.8" y="105.1">A7</text>
<text x="39.9" y="108.5" transform="rotate(-90 39.9 108.5)">2</text>
<text x="42.3" y="108.5" transform="rotate(-90 42.3 108.5)">9</text>
<text x="44.7" y="109.6" transform="rotate(-90 44.7 109.6)">10</text>
<text x="138.8" y="109.9">A6</text>
<text x="138.9" y="117.1">B7</text>
<text x="138.9" y="121.8">B6</text>
<text x="3.7" y="131.4">C</text>
<text x="134.6" y="129">A1/B12</text>
<text x="274.3" y="131.4">C</text>
<text x="39.9" y="137.2" transform="rotate(-90 39.9 137.2)">2</text>
<text x="95.1" y="137.4">EP_GND</text>
<text x="106.9" y="136.2">39</text>
<text x="126.1" y="132.4" transform="rotate(-90 126.1 132.4)">2</text>
<text x="134.8" y="133.8">A12/B1</text>
<text x="68.5" y="141">2</text>
<text x="68.6" y="143.4">3</text>
<text x="68.7" y="138.6">1</text>
<text x="73.2" y="139.8">GND</text>
<text x="73.2" y="142.2">3V3</text>
<text x="91.7" y="142.2">IO23 - MOSI</text>
<text x="98.7" y="139.8">GND</text>
<text x="106.9" y="143.4">36</text>
<text x="106.9" y="141">37</text>
<text x="106.9" y="138.6">38</text>
<text x="126.1" y="141.8" transform="rotate(-90 126.1 141.8)">1</text>
<text x="140.5" y="141">1</text>
<text x="23.2" y="148.2">1</text>
<text x="34.6" y="148.2">2</text>
<text x="39.9" y="146.6" transform="rotate(-90 39.9 146.6)">1</text>
<text x="68.5" y="145.8">4</text>
<text x="68.6" y="148.2">5</text>
<text x="73.2" y="144.6">EN</text>
<text x="73.2" y="147">VP - 36</text>
<text x="73.2" y="149.4">VN - 39</text>
<text x="97.7" y="149.4">RXD0</text>
<text x="97.8" y="147">TXD0</text>
<text x="98.9" y="144.6">IO22</text>
<text x="106.9" y="148.2">34</text>
<text x="106.9" y="145.8">35</text>
<text x="140.4" y="145.8">2</text>
<text x="23.1" y="150.6">4</text>
<text x="34.6" y="150.6">3</text>
<text x="39.9" y="153.9" transform="rotate(-90 39.9 153.9)">1</text>
<text x="68.5" y="150.6">6</text>
<text x="68.5" y="153">7</text>
<text x="68.6" y="155.4">8</text>
<text x="73.2" y="151.8">IO34</text>
<text x="73.2" y="154.2">IO35</text>
<text x="99.1" y="151.8">IO21</text>
<text x="100.4" y="154.2">NC</text>
<text x="106.9" y="155.4">31</text>
<text x="106.9" y="153">32</text>
<text x="106.9" y="150.6">33</text>
<text x="140.4" y="155.4">4</text>
<text x="140.5" y="150.6">3</text>
<text x="39.9" y="159.9" transform="rotate(-90 39.9 159.9)">2</text>
<text x="67.5" y="160.1">10</text>
<text x="68.5" y="157.8">9</text>
<text x="73.2" y="156.5">IO32</text>
<text x="73.2" y="159">IO33</text>
<text x="73.2" y="161.4">IO25</text>
<text x="91.7" y="156.5">IO19 - MISO</text>
<text x="92.8" y="159">IO18 - SCK</text>
<text x="100.1" y="161.4">IO5</text>
<text x="106.9" y="160.1">29</text>
<text x="106.9" y="157.8">30</text>
<text x="140.4" y="160.1">5</text>
<text x="67.5" y="164.9">12</text>
<text x="67.6" y="167.3">13</text>
<text x="67.6" y="162.6">11</text>
<text x="73.2" y="163.7">IO26</text>
<text x="73.2" y="166.2">IO27</text>
<text x="93" y="166.2">IO16 - RX2</text>
<text x="93.2" y="163.7">IO17 - TX2</text>
<text x="106.9" y="167.3">26</text>
<text x="106.9" y="164.9">27</text>
<text x="106.9" y="162.6">28</text>
<text x="140.4" y="164.9">6</text>
<text x="23.1" y="172.1">4</text>
<text x="23.2" y="169.8">1</text>
<text x="34.6" y="169.7">2</text>
<text x="34.6" y="172.1">3</text>
<text x="67.4" y="169.7">14</text>
<text x="67.5" y="172.1">15</text>
<text x="73.2" y="168.5">IO14</text>
<text x="73.2" y="170.9">IO12</text>
<text x="73.2" y="173.3">GND</text>
<text x="100" y="168.5">IO4</text>
<text x="100" y="173.3">IO2</text>
<text x="100" y="170.9">IO0</text>
<text x="106.9" y="172.1">24</text>
<text x="106.9" y="169.7">25</text>
<text x="3.7" y="176.9">D</text>
<text x="67.5" y="174.5">16</text>
<text x="67.5" y="176.9">17</text>
<text x="67.5" y="179.3">18</text>
<text x="73.2" y="175.7">IO13</text>
<text x="73.2" y="178.1">SHD</text>
<text x="99" y="175.7">IO15</text>
<text x="99.9" y="178.1">SDI</text>
<text x="106.9" y="179.3">21</text>
<text x="106.9" y="176.9">22</text>
<text x="106.9" y="174.5">23</text>
<text x="189.9" y="176.9">Title</text>
<text x="274.2" y="176.9">D</text>
<text x="67.5" y="181.7">19</text>
<text x="73.2" y="180.5">SWP</text>
<text x="73.2" y="182.9">SCS</text>
<text x="99.1" y="182.9">SCK</text>
<text x="99.1" y="180.5">SDO</text>
<text x="106.9" y="181.7">20</text>
<text x="189.9" y="184.1">Size</text>
<text x="201.9" y="184.1">Number</text>
<text x="249.8" y="184.1">Revision</text>
<text x="189.9" y="191.3">Date:</text>
<text x="191.2" y="187.7">A4</text>
<text x="200.7" y="191.3">4/02/2024</text>
<text x="237.8" y="191.3">Sheet of</text>
<text x="35.6" y="197.3">1</text>
<text x="104.3" y="197.3">2</text>
<text x="173.2" y="197.3">3</text>
<text x="189.9" y="193.7">File:</text>
<text x="200.7" y="193.7">D:\Projects\..\Sheet1.SchDoc</text>
<text x="237.8" y="193.7">Drawn By:</text>
<text x="241.9" y="197.3">4</text>
</g>
<g font-size="2.2" fill="#262626">
<text x="74.2" y="30.9">+5M</text>
<text x="83.9" y="30.9">+3.3</text>
<text x="180.2" y="30.9">BAT_IN BAT</text>
<text x="17.4" y="38.1">BAT_IN</text>
<text x="85.8" y="52.4">I1</text>
<text x="97.8" y="52.4">I2</text>
<text x="109.8" y="52.4">I3</text>
<text x="121.8" y="52.4">I4</text>
<text x="131.6" y="64.4">+5M</text>
<text x="38.5" y="76.4">+3.3</text>
<text x="19.1" y="83.6">+5M</text>
<text x="76.3" y="78.8">GND</text>
<text x="74.1" y="88.3">BAT</text>
<text x="115.1" y="88.3">+3.3</text>
<text x="16.4" y="95.5">SCK</text>
<text x="16.4" y="93.1">CSN</text>
<text x="16.4" y="90.7">CE</text>
<text x="16.4" y="100.3">MISO</text>
<text x="16.4" y="97.9">MOSI</text>
<text x="16.4" y="102.7">IRQ</text>
<text x="133.7" y="105.1">TX</text>
<text x="78.7" y="114.7">GND</text>
<text x="114.6" y="114.7">GND</text>
<text x="133.7" y="117.1">RX</text>
<text x="38" y="121.8">GND</text>
<text x="38.4" y="131.4">+3.3</text>
<text x="54.8" y="131.4">GND</text>
<text x="50.4" y="133.8">+3.3</text>
<text x="59.5" y="143.4">EN</text>
<text x="114.6" y="141">MOSI</text>
<text x="116.9" y="143.4">S7</text>
<text x="40.3" y="148.2">EN</text>
<text x="59.5" y="145.8">I1</text>
<text x="59.5" y="148.2">I2</text>
<text x="114.6" y="145.8">RX</text>
<text x="114.6" y="148.2">TX</text>
<text x="57.1" y="155.4">S8</text>
<text x="59.5" y="153">I4</text>
<text x="59.5" y="150.6">I3</text>
<text x="114.6" y="155.4">MISO</text>
<text x="116.9" y="150.6">S6</text>
<text x="57.1" y="157.8">S9</text>
<text x="57.1" y="160.1">S10</text>
<text x="114.6" y="157.8">SCK</text>
<text x="116.9" y="160.1">S5</text>
<text x="57.1" y="162.6">S11</text>
<text x="57.1" y="164.9">S12</text>
<text x="57.1" y="167.3">S13</text>
<text x="116.9" y="167.3">IRQ</text>
<text x="116.9" y="164.9">S3</text>
<text x="116.9" y="162.6">S4</text>
<text x="37.9" y="169.7">BOOST</text>
<text x="59.5" y="169.7">CE</text>
<text x="114.6" y="169.7">BOOST</text>
<text x="116.9" y="172.1">S2</text>
<text x="59.5" y="174.5">CSN</text>
<text x="116.9" y="174.5">S1</text>
<text x="131.4" y="174.5">GND</text>
<text x="16.5" y="188.9">GND</text>
</g>
<g font-size="2.2" fill="#0e0e0e">
<text x="49.9" y="40.5">U1</text>
<text x="86.5" y="42.6">R3</text>
<text x="86.5" y="45">100K</text>
<text x="98.5" y="42.6">R4</text>
<text x="98.5" y="45">100K</text>
<text x="110.5" y="42.6">R6</text>
<text x="110.5" y="45">100K</text>
<text x="122.5" y="42.6">R7</text>
<text x="122.5" y="45">100K</text>
<text x="167.2" y="42.8">SW1</text>
<text x="21.9" y="59.4">R1</text>
<text x="84.2" y="59.4">R2</text>
<text x="21.9" y="61.8">1K</text>
<text x="49.9" y="62">TP4056</text>
<text x="84.2" y="61.8">1K2</text>
<text x="143" y="64.4">J1</text>
<text x="167.2" y="64.4">SWITCH</text>
<text x="23.8" y="69.9">D1</text>
<text x="144.9" y="68.7">VBUS</text>
<text x="23.8" y="72.3">Led</text>
<text x="144.9" y="73.5">VBUS</text>
<text x="144.9" y="80.7">CC1</text>
<text x="144.9" y="85.5">CC2</text>
<text x="47.5" y="90.7">U2</text>
<text x="47.5" y="93.1">nRF24L01</text>
<text x="90.6" y="90.7">S1</text>
<text x="144.9" y="92.7">SBU1</text>
<text x="67.9" y="99.4">+C1</text>
<text x="69.3" y="101.7">0.1uF</text>
<text x="118.2" y="99.4">+C2</text>
<text x="119.6" y="101.7">0.1uF</text>
<text x="144.9" y="97.5">SBU2</text>
<text x="90.6" y="107.5">SPX3819M5-L-3-3</text>
<text x="144.9" y="104.6">D-</text>
<text x="144.9" y="109.4">D+</text>
<text x="144.9" y="116.6">D-</text>
<text x="144.9" y="121.4">D+</text>
<text x="71.5" y="131.4">E1</text>
<text x="144.9" y="128.6">GND</text>
<text x="127.3" y="136">R8</text>
<text x="144.9" y="133.3">GND</text>
<text x="41" y="140.8">R5</text>
<text x="41" y="143.2">100K</text>
<text x="127.3" y="138.4">1K</text>
<text x="144.9" y="140.5">MNT 1</text>
<text x="25.7" y="147">EN</text>
<text x="129.2" y="146.5">D3</text>
<text x="129.2" y="148.9">Led</text>
<text x="144.9" y="145.3">MNT 2</text>
<text x="25.7" y="153.7">BUTTON</text>
<text x="41.5" y="155.6">+C4</text>
<text x="144.9" y="150.1">MNT 3</text>
<text x="144.9" y="154.9">MNT 4</text>
<text x="43" y="158">0.1uF</text>
<text x="79.8" y="161.4">ESP WROOM 32D</text>
<text x="144.9" y="159.7">MNT 5</text>
<text x="144.9" y="164.5">MNT 6</text>
<text x="25.7" y="168.5">BO</text>
<text x="143" y="172.1">DX07S016JA1R1500</text>
<text x="25.7" y="175.3">BUTTON</text>
<text x="71.5" y="186.5">ESP32_WROOM</text>
</g>
</svg>
